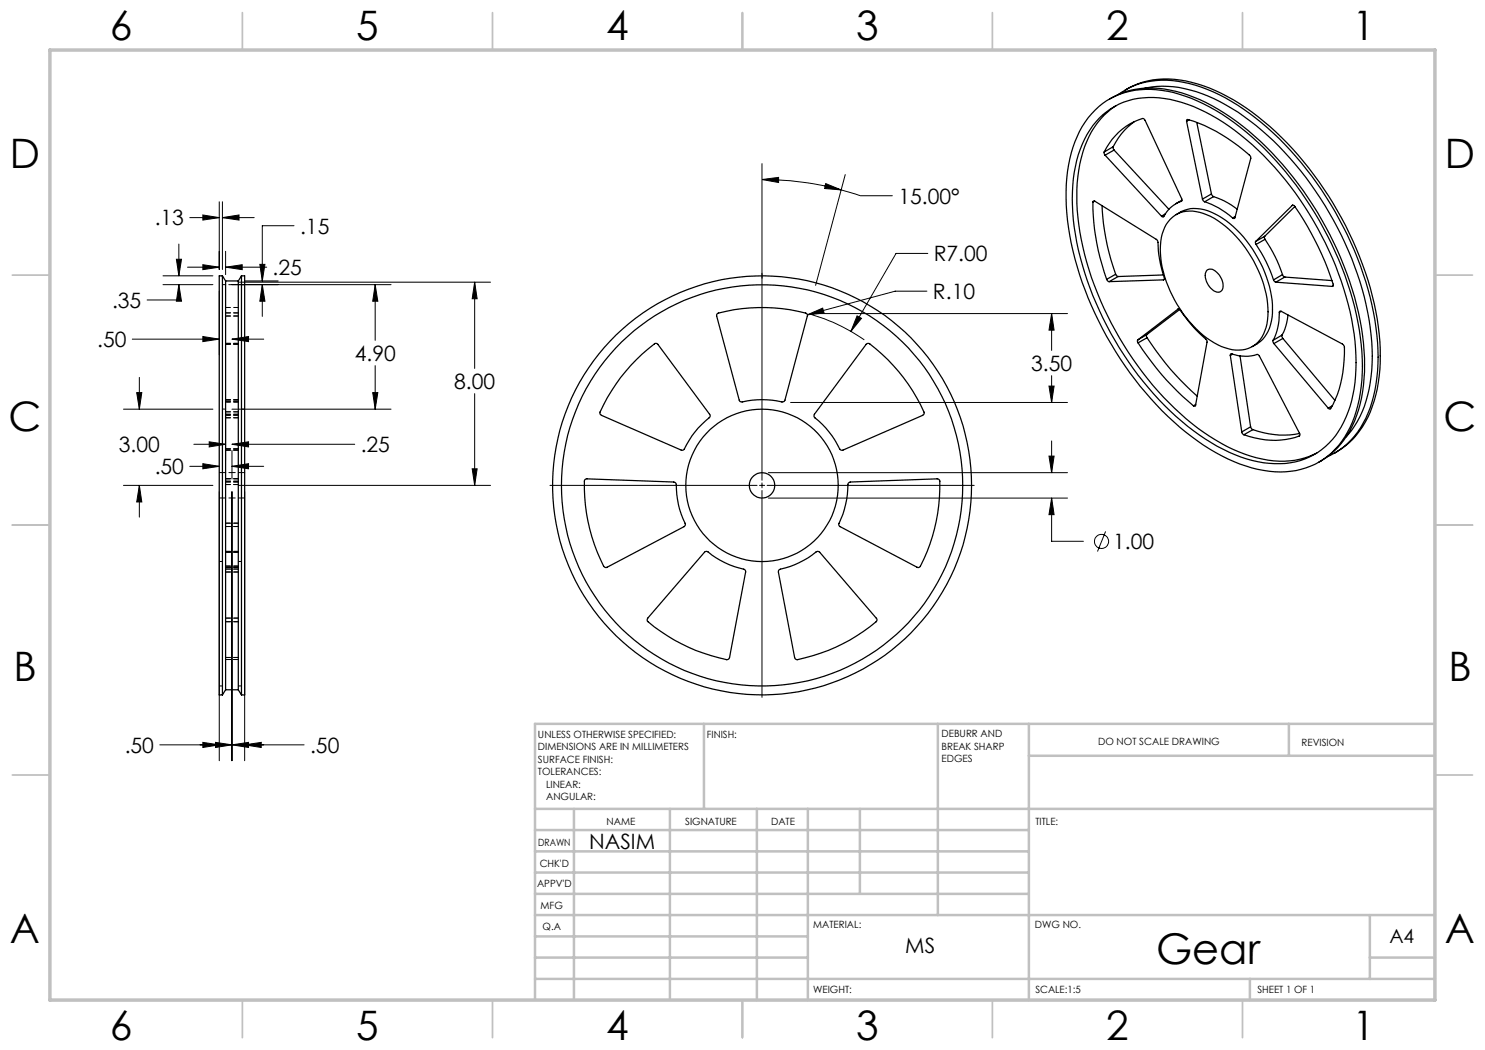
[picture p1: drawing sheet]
<svg xmlns="http://www.w3.org/2000/svg" width="297mm" height="210mm" viewBox="0 0 297 210" stroke-linecap="round" stroke-linejoin="round" font-family="sans-serif">
<g fill="none" stroke="#000" stroke-width=".2">
<path d="M152.4 32.7v63.4M152.4 35.9l3.3-.4v1zM152.4 35.9a61.8 61.8 0 0 1 15.8 2.1M165.1 36.7l3.1 1.3-3.3-.3zM168.2 38l3.9 1.1h6.4M169.1 34.9l-6 22.2M32.6 56.9h10M32.6 55.2h10M35.3 51.8h1l-.5 3.4zM35.8 56.9v3.1h-6.4M35.8 48.8v6.4M35.8 56.9l.5 3.3h-1z"/>
<path d="M37.5 53.4h6.4M38 43.5h5.9M40.6 43l3.3 .5-3.3 .5zM40.6 52.9l3.3 .5-3.3 .5zM43.9 40.3v13.6M43.9 58.2v12.8M44.5 43.5l3.3-.5v1zM44.5 40.3v13.6M44.5 43.5h6.3M45.1 50.3v4.6M45.1 53.4h8.2M45.1 53.4l3.3-.5v1z"/>
<path d="M45.8 56.9h32.4M47.7 56.4h50.4M48.9 56.2h6.7M52 52.9h1l-.5 3.3zM52.5 56.9l.5 3.3h-1zM52.5 56.9v6.4M58.8 45.1h-6.3v11.1M75 56.9l.6 3.3h-1.1zM75 56.9v11.2M94.9 56.4l.5 3.4h-1zM94.9 56.4v17.3M185.4 58.2h-6.4l-17.5 4.8"/>
<path d="M185.6 50.7h-6.4l-9 15.6M26.5 67.8h17.4M27.3 78.5h1.1l-.5 3.3zM27.9 75.5v6.3M40.6 67.3l3.3 .5-3.3 .5zM46.4 67.8l3.3-.5v1zM46.4 67.8h6.3M74.5 78.5h1.1l-.6 3.3zM75 73.1v8.7M94.9 78.7v18.4M161.5 63l3-1.4 .3 1zM162.3 62.9a36.6 36.6 0 0 1 10.6 5.1"/>
<path d="M162.9 62.7h50.6M171.4 63.2l.9 .5-2.1 2.6zM209.8 77.2h1l-.5 3.3zM210.3 62.7l.5 3.3h-1zM210.3 62.7v7.4M210.3 75.1v5.4M24.7 97.1h17.9M24.7 81.8h17.9M27.9 97.1l.5 3.3h-1.1zM27.9 97.1v6.3M38 93.3h5.9M38.8 88.9h6.3"/>
<path d="M40.6 92.7l3.3 .6-3.3 .5zM41.8 88.4l3.3 .5-3.3 .5zM43.9 98.3v53.8M45.1 83.1v8.9M46.4 93.3l3.3-.6v1.1zM46.4 88.9l3.3-.5v1zM46.4 90.1v5.7M46.4 98.3v53.8M46.4 81.8h31.8M46.4 93.3h6.3M46.4 88.9h24.5M47.7 97.1h50.4"/>
<path d="M48.9 98.3v53.8M94.4 93.8h1l-.5 3.3zM110 97.1h41.4M151.9 97.1h1M152.4 96.6v1M152.4 98.1v41.4M153.4 97.1h41.4M153.7 99.6h59.8M153.7 94.5h59.8M158.1 80.5h55.4M209.8 91.2h1l-.5 3.3zM210.3 99.6l.5 3.3h-1z"/>
<path d="M210.3 99.6v8.7h6.4M210.3 88.2v6.3M221.1 106.3l-1.6 4M32 149h28.8M40.6 148.5l3.3 .5-3.3 .5zM43.1 148.5l3.3 .5-3.3 .5zM46.4 149l3.3-.5v1zM48.9 149l3.3-.5v1z"/>
<circle cx="220.3" cy="108.3" r="1.42"/>
</g>
<g fill="none" stroke="#c0c0c0" stroke-width=".35">
<path d="M48.5 2.5v7.5M98.5 2.5v7.5M148.5 2.5v7.5M198.5 2.5v7.5M248.5 2.5v7.5M2.5 55h7.5M287 55h7.5M2.5 105h7.5M287 105h7.5M2.5 155h7.5M287 155h7.5M48.5 200v7.5"/>
<path d="M98.5 200v7.5M148.5 200v7.5M198.5 200v7.5M248.5 200v7.5"/>
</g>
<g fill="none" stroke="#c0c0c0" stroke-width=".5">
<path d="M140.8 144.8v17M187.6 144.8v38.2M205.8 144.8v55.2M205.8 151.2h81.2M257.8 144.8v6.4M287 144.8h-180v55.2M107 161.8h180M107 178.8h98.8M107 174.5h98.8M107 170.3h98.8M107 166h98.8M114.8 161.8v38.2"/>
<path d="M134 161.8v38.2M151.4 161.8v38.2M161.6 161.8v38.2M172 161.8v17M107 195.8h180M107 191.5h54.6M107 187.3h54.6M107 183h180M250 195.8v4.2M274 191.5h13M274 183v12.8"/>
</g>
<path d="M10 10h277v190h-277z" fill="none" stroke="#c0c0c0" stroke-width=".7"/>
<path d="M210.3 99.6l.5 3.3h-1zM209.8 91.2h1l-.5 3.3zM165.1 36.7l3.1 1.3-3.3-.3zM152.4 35.9l3.3-.4v1zM209.8 77.2h1l-.5 3.3zM210.3 62.7l.5 3.3h-1zM171.4 63.2l-1.2 3.1 2.1-2.6zM161.5 63l3.3-.4-.3-1zM94.9 56.4l.5 3.4h-1zM94.4 93.8h1l-.5 3.3zM40.6 148.5l3.3 .5-3.3 .5zM46.4 149l3.3-.5v1zM48.9 149l3.3-.5v1zM43.1 148.5l3.3 .5-3.3 .5zM27.3 78.5h1.1l-.5 3.3zM27.9 97.1l.5 3.3h-1.1zM75 56.9l.6 3.3h-1.1zM74.5 78.5h1.1l-.6 3.3zM46.4 93.3l3.3-.6v1.1zM40.6 92.7l3.3 .6-3.3 .5zM46.4 88.9l3.3-.5v1zM41.8 88.4l3.3 .5-3.3 .5zM40.6 43l3.3 .5-3.3 .5zM44.5 43.5l3.3-.5v1zM46.4 67.8l3.3-.5v1zM40.6 67.3l3.3 .5-3.3 .5zM52.5 56.9l.5 3.3h-1zM52 52.9h1l-.5 3.3zM45.1 53.4l3.3-.5v1zM40.6 52.9l3.3 .5-3.3 .5zM35.8 56.9l.5 3.3h-1zM35.3 51.8h1l-.5 3.4z" fill="#000"/>
<g fill="none" stroke="#000" stroke-width=".25">
<path d="M221.9 19.8a16.8 16.8 0 0 1 13.3-1.5 40.4 40.4 0 0 1 17.9 11 68.5 68.5 0 0 1 19.4 37.9 32.1 32.1 0 0 1-2.1 18 15.4 15.4 0 0 1-6.6 7.2M223.7 18.9a16.5 16.5 0 0 1 14.2-2.2 41.9 41.9 0 0 1 19.1 12.2 68.7 68.7 0 0 1 18.2 36.7 32.5 32.5 0 0 1-2 18.1 15.6 15.6 0 0 1-7.7 7.6M225 18a16.5 16.5 0 0 1 13.3-1.5 39.2 39.2 0 0 1 16.8 9.8 68.8 68.8 0 0 1 20.6 39 32.4 32.4 0 0 1-2.1 18.1 15.7 15.7 0 0 1-6.7 7.2M229 17.6a21.3 21.3 0 0 1 13.8 2.1 52.9 52.9 0 0 1 19.4 17.2 63.8 63.8 0 0 1 12.2 31.5 27.2 27.2 0 0 1-3.5 16.8l-1.7 2.2M219 22a15.5 15.5 0 0 1 14.6-3.7 38.3 38.3 0 0 1 17.9 10.1 69.3 69.3 0 0 1 20.4 37.5 33.7 33.7 0 0 1-1.9 19.6 15.1 15.1 0 0 1-17.3 8.6 36.1 36.1 0 0 1-16.8-8.7 68.1 68.1 0 0 1-22.4-41.3 31.3 31.3 0 0 1 2.4-17.8l1.7-2.7zM219.9 23.6a15 15 0 0 1 14.2-3.7 36.7 36.7 0 0 1 16.4 9.1 66 66 0 0 1 20.3 37.8 32.3 32.3 0 0 1-1.6 16.6 14.3 14.3 0 0 1-15.4 9.3 31.5 31.5 0 0 1-16.3-7.4 65 65 0 0 1-22.8-41.3 29.8 29.8 0 0 1 2.2-16.2l1.6-2.7zM220.8 30.4l.2 .6M220.8 30.4a11.8 11.8 0 0 1 7.9-6.7l.3 .4 7.3 15.6 .1 .4-.1 .2M221 31l11.3 12.2M222.6 29.3v.5l.2 .2M222.6 29.3l-1.8 1.1M222.8 30l-1.8 1"/>
<path d="M222.8 30l11 11.9M223.2 21.1a17.1 17.1 0 0 0-7.2 11.7 44.9 44.9 0 0 0 2.3 22.7 65 65 0 0 0 22.5 31 27.9 27.9 0 0 0 16.1 5.7l3-.3 1.9-.6 1.5-.7M226.9 24.3l-1.4 1.1-1.3 1.4-1.6 2.5M237.3 24.3l.1-.4a31.1 31.1 0 0 1 12.7 7.4l.1 .4-3.2 11.9-.1 .1-.4-.1M237.3 24.3l3.2 15.5M237.8 24l-.5 .3M239.4 24.5l2.9 14.3M240.5 39.8l.4 .5M242.3 38.8l.4 .5M242.3 38.8l-1.8 1M242.7 39.3l2.1 .9 2.6 1.6M242.7 39.3l-1.8 1"/>
<path d="M44.5 55.2v83.8M44.5 55.2h-.6v83.8h.6M44.5 55.2l.6 1M45.1 56.2v81.8M45.1 56.2h2.6M47.7 56.2v81.8M48.3 55.2v83.8M48.3 55.2h.6v83.8h-.6M48.3 55.2l-.6 1M218.6 40.4a45.7 45.7 0 0 0 2.7 15.5M218.9 40.2l-.3 .2M219 40.2l12.3 7.7 .2 .2a31.6 31.6 0 0 0 1.4 7.7l-.2 .2"/>
<path d="M219 40.2h-.2l-.2 .2M220.4 41.1a46.4 46.4 0 0 0 2.7 13.7M221.3 55.9l.5 .4M223.1 54.8l.5 .5M223.1 54.8l-1.8 1.1M223.6 55.3l-1.8 1M232.7 56l-10.9 .3M232.7 55l-9.1 .3M232.8 55.9l-.1 .1M233 42.8l-.7 .4M234 43.9a6.2 6.2 0 0 1 7.4-.9 21 21 0 0 1 9.8 10.1 18 18 0 0 1 2 12.4 5.8 5.8 0 0 1-8.2 4.1 19.9 19.9 0 0 1-10-9.5 19 19 0 0 1-2.6-13.3l.3-.7a5.5 5.5 0 0 1 1.3-2.2zM235.2 42.9a7 7 0 0 1 7.8-.1 22.5 22.5 0 0 1 10.3 12.6 14.8 14.8 0 0 1 .3 10.9l-.3 .5a5.9 5.9 0 0 1-2.9 2.5"/>
<path d="M236.3 40.3a6.5 6.5 0 0 0-3.7 3.1l-.3-.2M236.3 40.2v.1M236.4 40l-1.2 .7M240.9 40.3a15.6 15.6 0 0 1 5.6 3.3M241.4 54a1.63 1.63 0 0 1 2.2 .7 2.93 2.93 0 0 1 .7 3.4 1.47 1.47 0 0 1-2.1-.4 3.3 3.3 0 0 1-.9-3.5zM247 43.3l-.5 .3M251.1 48.3l.1 .6M251.2 48.9a28.4 28.4 0 0 1 3.5 7.1M252.9 47.3l.1 .6M252.9 47.3l-1.8 1M253 47.9a29 29 0 0 1 3.5 7M253 47.9l-1.8 1"/>
<path d="M254.7 56l.5 .4M255.2 56.4l11.3 .9M256.5 54.9l.5 .5M256.5 54.9l-1.8 1.1M257 55.4l-1.8 1M257 55.4l9.4 .7M258.4 41.1h.3a53.4 53.4 0 0 1 7.9 16l-.1 .2M258.4 41.1l-7.3 7.2M258.5 41l-.1 .1M259 41.3l-6.1 6M266.6 57.2l-.1 .1M127.3 71.9l3.6-3.1a.47 .47 0 0 1 .7 .1l10.3 14a.47 .47 0 0 1-.1 .7 18.8 18.8 0 0 0-5.1 6.4l-.4 .1-16-7a.51 .51 0 0 1-.3-.7 36.1 36.1 0 0 1 7.3-10.5z"/>
<path d="M143.4 62.8a32.9 32.9 0 0 1 18 0l.1 .3-4.5 16.9-.4 .4a20.2 20.2 0 0 0-8.4 0l-.4-.4-4.5-16.8zM173.3 68.8l.4-.1a33 33 0 0 1 11.1 14l-.3 .4-15.9 6.9-.6-.1a19.4 19.4 0 0 0-5.2-6.5l.1-.5zM227.6 68l-.1 .2 .1 .4M227.6 68.6a54.4 54.4 0 0 0 11.1 12.6M229.4 66.9l-.1 .3 .1 .3M229.4 66.9l-1.8 1.1M229.4 67.5a52.8 52.8 0 0 0 10.1 11.7M229.4 67.5l-1.8 1.1M235.6 61.8h.2a40.2 40.2 0 0 0 5.6 6.4l-2.3 12.9-.4 .1M235.6 61.8l-8 6.2M235.6 61.8h.1M235.9 61.9l-6.5 5"/>
<path d="M246.1 71.1a.22 .22 0 0 1 0-.3 .22 .22 0 0 1 .2 0 8.3 8.3 0 0 0 5.3 .1l.3 .3 8 15.4 .1 .4-.1 .2M246.1 71.1l2.3 15.3M246.5 70.8l-.4 .3M248 71.2l2.1 14.2M254.6 68.1l.2 .6M254.8 68.7l10.8 12.9M255.9 62.5v-.2h.3l12.3 6.5 .3 .4a22.3 22.3 0 0 1-2.8 12.6l-.4-.2M255.9 62.5a11.4 11.4 0 0 1-1.3 5.6M256.2 62.3l-.3 .2M256.4 67l.2 .7M256.4 67l-1.8 1.1M256.6 67.7l-1.8 1"/>
<path d="M256.6 67.7l10.4 12.4M257.6 63l-.4 2.2-.8 1.8M117 95.9l.4-.1 17.4 .6 .4 .3a19.5 19.5 0 0 0 1.9 8.2l-.3 .4-15.4 8.1h-.5a33.5 33.5 0 0 1-4-17.4zM169.7 96.7l.3-.3 17.4-.6a.49 .49 0 0 1 .6 .5 33.3 33.3 0 0 1-4.1 17.1h-.5l-15.4-8.1-.3-.5a20.1 20.1 0 0 0 2-8.1zM239.1 80.9l-.4 .3M248.4 86.4v.3l.4 .3M248.8 87a16.2 16.2 0 0 0 11.1 .2M250.1 85.4l.5 .5M250.1 85.4l-1.7 1M250.6 85.9a16.4 16.4 0 0 0 9.3 .8M250.6 85.9l-1.8 1.1M259.9 87.2h.1"/>
<path d="M266.5 81.2l-.9 .4M141 110.4l.4-.1a19.5 19.5 0 0 0 7.6 3.7l.2 .3-3.3 17.2-.3 .4a33.1 33.1 0 0 1-16.2-7.8l.1-.5zM155.8 114l.1-.1a19.2 19.2 0 0 0 7.6-3.6l.4 .1 11.4 13.2a.47 .47 0 0 1-.1 .7 33.7 33.7 0 0 1-16 7.6l-.3-.4-3.2-17.1zM45.1 138l-.6 1M45.1 138h2.6M47.7 138l.6 1"/>
<circle cx="152.4" cy="97.1" r="41.9"/>
<circle cx="152.4" cy="97.1" r="2.54"/>
<circle cx="152.4" cy="97.1" r="15.2"/>
<circle cx="152.4" cy="97.1" r="40.1"/>
</g>
<g fill="none" stroke="#000" stroke-width=".2" stroke-dasharray="1.3 .6" stroke-dashoffset=".3">
<path d="M45.1 68.9h2.6M45.1 68.8h2.6M45.1 63.2h2.6M45.1 62.6h2.6M47.7 68.7h-2.6M47.7 61.5h-2.6M47.7 79.9h-2.6M45.1 95.7h2.6M45.1 96.2h2.6M45.1 96.4h2.6M45.1 82.4h2.6M45.1 83h2.6"/>
<path d="M45.1 82.9h2.6M45.1 96.9h2.6M45.1 89.7h2.6M45.1 90h2.6M45.1 83.6h2.6M45.1 80.4h2.6M45.1 80h2.6M47.7 95.7h-2.6M45.1 113.4h2.6M45.1 113.2h2.6M45.1 105.3h2.6M45.1 104.6h2.6"/>
<path d="M45.1 110.4h2.6M45.1 113.8h2.6M45.1 114.4h2.6M45.1 113.5h2.6M47.7 110.3h-2.6M45.1 123.6h2.6M45.1 124.3h2.6M45.1 131.5h2.6M45.1 131.9h2.6"/>
</g>
<path d="M45.1 56.9h-1.2M49 56.9h-1.3M45.1 81.8h-1.2M49 81.8h-1.3M43.9 112.3h1.2M47.7 112.3h1.3M43.9 137.2h1.2M47.7 137.2h1.3" fill="none" stroke="#000" stroke-width=".2" stroke-dasharray="1.3 .6" stroke-dashoffset=".6"/>
<path d="M43.9 99.6h5.1M49 94.5h-5.1" fill="none" stroke="#000" stroke-width=".2" stroke-dasharray="1.3 .6"/>
<text font-size="8.5" x="231.2" y="192.7">Gear</text>
<g font-size="8.1">
<text x="22" y="8">6</text>
<text x="71.2" y="8">5</text>
<text x="121.2" y="8">4</text>
<text x="171.3" y="8">3</text>
<text x="221.3" y="8">2</text>
<text x="270.5" y="8">1</text>
<text x="2" y="33.6">D</text>
<text x="289" y="33.6">D</text>
<text x="1.7" y="86.1">C</text>
<text x="288.7" y="86.1">C</text>
<text x="2.7" y="136.1">B</text>
<text x="289.7" y="136.1">B</text>
<text x="2" y="188.6">A</text>
<text x="289" y="188.6">A</text>
<text x="22" y="208">6</text>
<text x="71.2" y="208">5</text>
<text x="121.2" y="208">4</text>
<text x="171.3" y="208">3</text>
<text x="221.3" y="208">2</text>
<text x="270.5" y="208">1</text>
</g>
<g font-size="4.2">
<text x="179.7" y="40.7">15.00°</text>
<text x="30.9" y="45.1">.13</text>
<text x="60" y="46.7">.15</text>
<text x="186.7" y="52.3">R7.00</text>
<text x="54.5" y="55">.25</text>
<text x="186.6" y="59.8">R.10</text>
<text x="22.4" y="61.6">.35</text>
<text x="19.4" y="69.4">.50</text>
<text x="71" y="72.2">4.90</text>
<text x="90.8" y="77.8">8.00</text>
<text x="206.2" y="74.2">3.50</text>
<text x="23.8" y="90.4">3.00</text>
<text x="30.9" y="94.8">.50</text>
<text x="72.1" y="90.4">.25</text>
<text x="222.7" y="109.8">1.00</text>
<text x="24.9" y="150.6">.50</text>
<text x="62" y="150.6">.50</text>
<text x="117.8" y="169.8">NASIM</text>
<text x="181.1" y="190.6">MS</text>
</g>
<text font-size="3.9" x="277.9" y="188.5">A4</text>
<g font-size="2">
<text x="107.6" y="147.6">UNLESS OTHERWISE SPECIFIED:</text>
<text x="141.4" y="147.6">FINISH:</text>
<text x="188.3" y="147.5">DEBURR AND</text>
<text x="188.3" y="150">BREAK SHARP</text>
<text x="219.6" y="149">DO NOT SCALE DRAWING</text>
<text x="260.3" y="149.2">REVISION</text>
<text x="107.6" y="150.1">DIMENSIONS ARE IN MILLIMETERS</text>
<text x="107.6" y="152.6">SURFACE FINISH:</text>
<text x="107.6" y="155.1">TOLERANCES:</text>
<text x="188.3" y="152.5">EDGES</text>
<text x="109.2" y="157.6">LINEAR:</text>
<text x="109.2" y="160.1">ANGULAR:</text>
<text x="121.3" y="165">NAME</text>
<text x="137" y="164.9">SIGNATURE</text>
<text x="154.2" y="164.9">DATE</text>
<text x="207.1" y="164.9">TITLE:</text>
<text x="107.6" y="169.1">DRAWN</text>
<text x="107.9" y="173.3">CHK'D</text>
<text x="107.4" y="177.4">APPV'D</text>
<text x="108.1" y="181.8">MFG</text>
<text x="108.5" y="186">Q.A</text>
<text x="162.6" y="185.5">MATERIAL:</text>
<text x="207" y="185.5">DWG NO.</text>
<text x="162.6" y="198.5">WEIGHT:</text>
<text x="207.1" y="198.6">SCALE:1:5</text>
<text x="251.5" y="198.6">SHEET 1 OF 1</text>
</g>
</svg>
